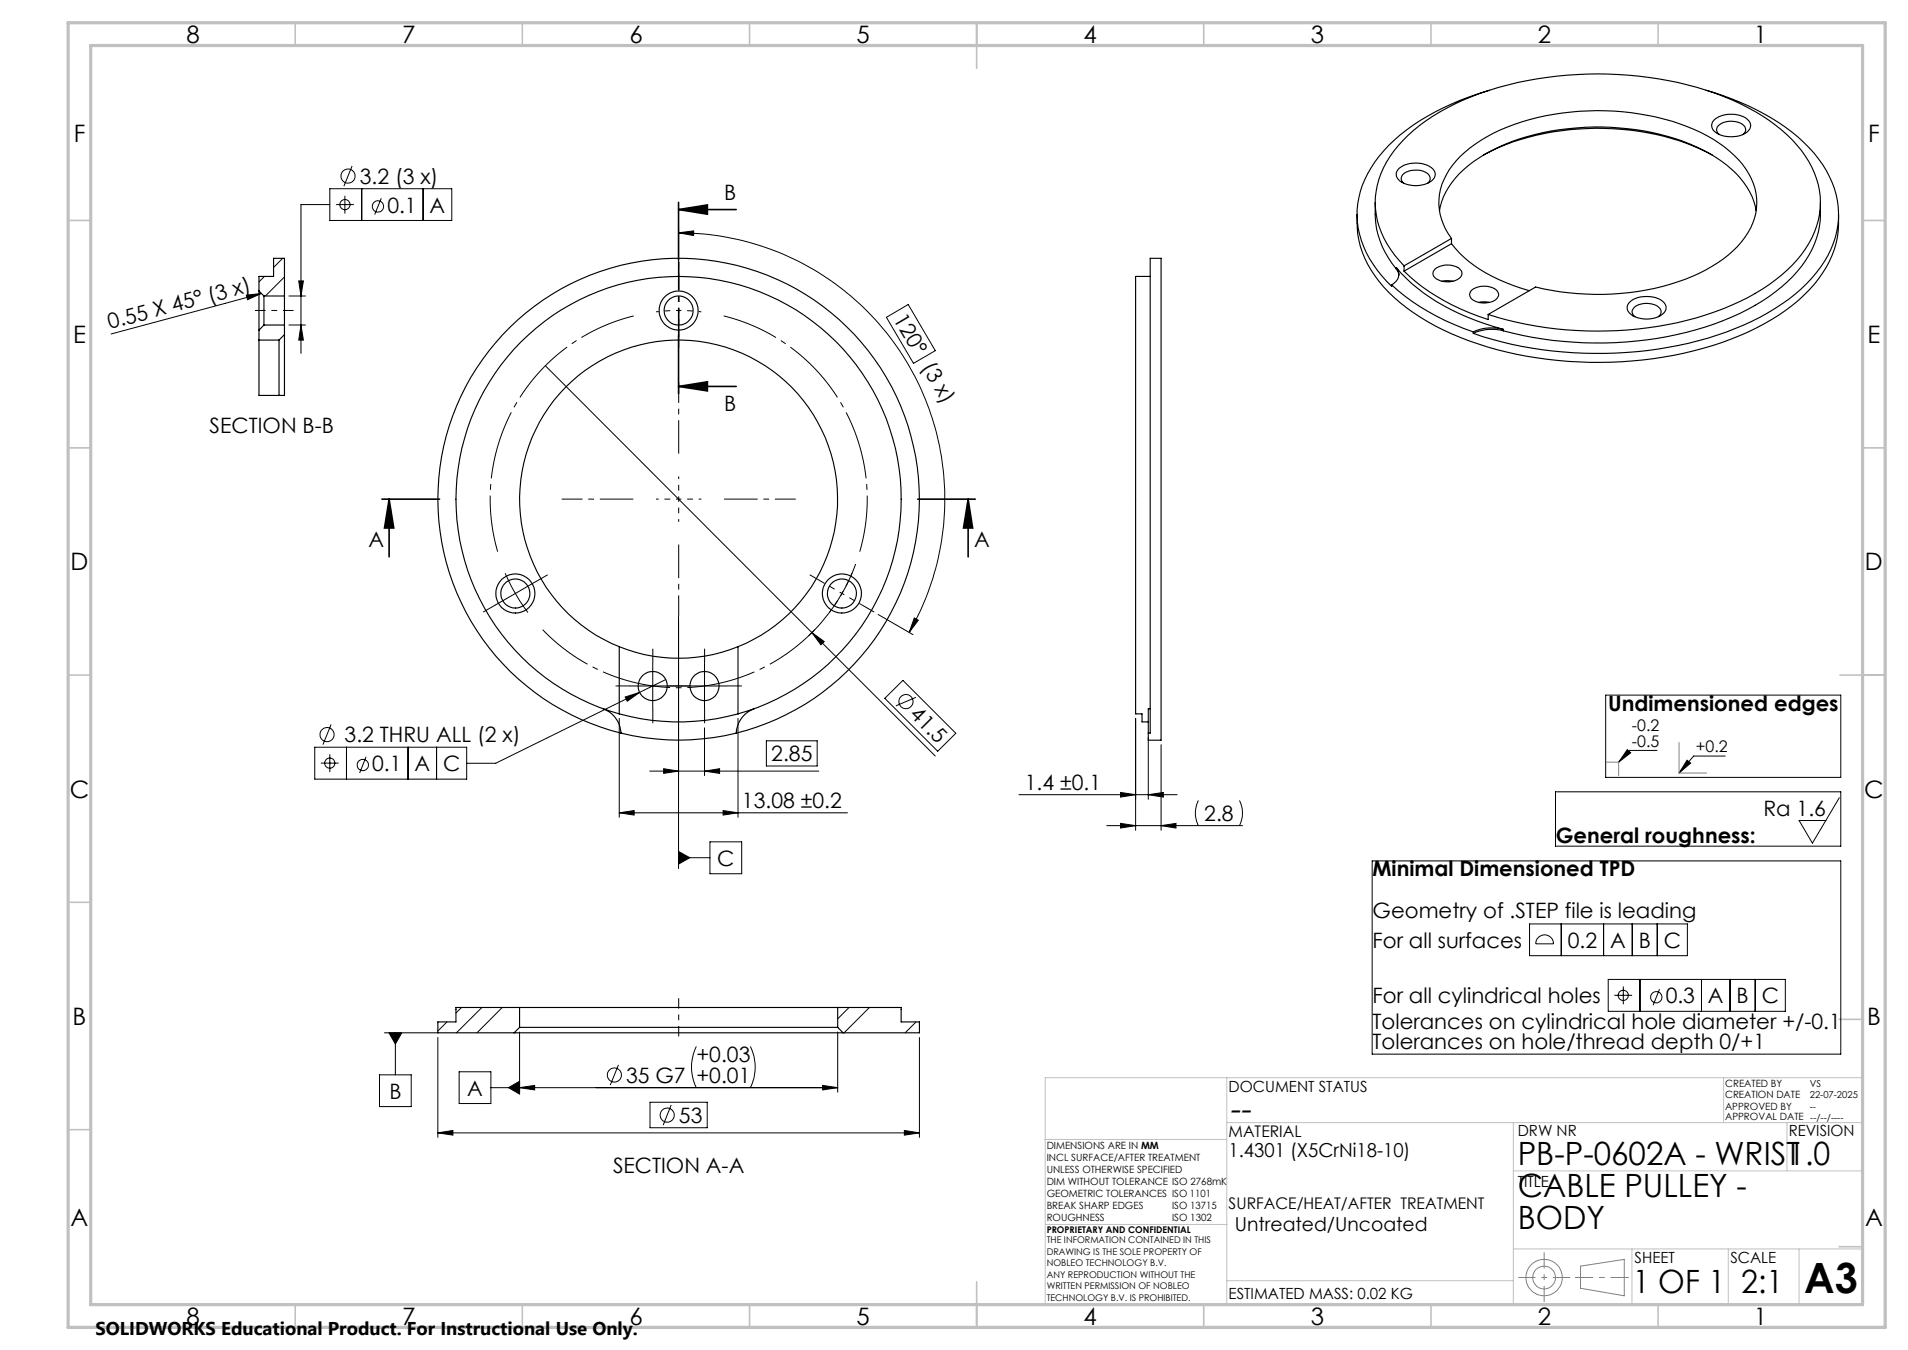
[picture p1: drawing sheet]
<svg xmlns="http://www.w3.org/2000/svg" width="420mm" height="297mm" viewBox="0 0 420 297" stroke-linecap="round" stroke-linejoin="round" font-family="sans-serif">
<g fill="none" stroke="#000" stroke-width=".22">
<path d="M77.5 36.5l-1.8 4.5M62.2 56.8l-2 2M72.6 41.5h26.8v7h-26.8zM72.6 45h-6.3v32.7M74 45h3.9M75.9 43.1v3.9M79.6 41.5v7M83.9 43.6l-1.4 3.6M93.1 41.5v7M149.4 51.2l3.3-.4v1zM149.4 51.2a58.6 58.6 0 0 1 50.7 87.9M149.4 50.2v8.9"/>
<path d="M54.2 64.9l3.4-.3-3.1 1.3zM57.6 64.6l-33.2 8.9M58.2 60.8l-1.2 1.2M62.6 60.9l-4.2 4.2M63.6 71.5h3.6M63.6 65.1h3.6M65.8 61.8h1l-.5 3.3zM66.3 71.5l.5 3.3h-1zM195.1 69.8l4.8-2.8 6 10.1-4.8 2.8zM120.1 80.5l58.6 58.7M111.2 126.1l2.3 4.5M113.5 130.6l2.7 4.2"/>
<path d="M113.5 130.6l-4.4 2.5M117.8 128.1l-4.3 2.5M149.4 135.6v55.5M178.7 139.2l2.7 1.9-.7 .7zM178.7 139.2l27.2 27.1M188.3 124.1a40.7 40.7 0 0 1-10.3 15.8M193.3 135.2l7.7 4.4M201.3 136l.8 .5-2 2.6zM72.9 159.4l-1.8 4.4M136.3 158v21.8M137.6 153.3l3.2-1-2.7 2zM138.7 150.9h10"/>
<path d="M140.8 152.3l-31.7 15.6h-6.3M143.7 145.9v10M146.5 149.5l-5.7 2.8M150.1 150.9h10M155.1 145.9v10M162.5 158v21.8M194.8 153.6l4-3.9 11.6 11.6-4 4zM201.6 153.4l-4.4 1.9M250 158v24.7M353.4 152.9h51.8v18.1h-51.8zM69.3 164.4h33.4v7h-33.4zM70.6 167.9h3.9"/>
<path d="M72.6 165.9v4M76.3 164.4v7M80.6 166.5l-1.4 3.6M89.8 164.4v7M96.1 164.4v7M136.3 178.8l3.3-.5v1zM136.3 178.8h50.2M143 169.6h37.2M146.1 169.1l3.3 .5-3.3 .5zM155.1 169.6l3.3-.5v1zM155.1 160.1v10.5M159.2 178.3l3.3 .5-3.3 .5z"/>
<path d="M168.7 163h11.2v5.5h-11.2zM224.3 174.8h34.8M246.7 174.3l3.3 .5-3.3 .6zM252.8 174.8l3.3-.5v1.1zM252.8 162.3v13.6M255.6 163.8v18.9M263.8 176.1a6.1 6.1 0 0 0 0 5.5M272.8 176.1a6.1 6.1 0 0 1 0 5.5M342.4 174.2h62.8v12h-62.8zM358.2 164.9l.8 .7-2.7 2.1zM364.8 165.1h-6l-2.5 2.6M371.4 167.2l.7 .7-2.5 2.2z"/>
<path d="M379.8 166.3h-7l-3.2 3.8M404.9 175.5l-5.9 10-3-5h5.9M149.4 187.3l2.4 1.4-2.4 1.4zM149.4 188.7h6.9M156.3 185.2h7v7h-7zM243.6 181.6h29.9M246.7 181.1l3.3 .5-3.3 .6zM255.6 181.6l3.3-.5v1.1zM302 189.4h103.2v42.5h-103.2zM336.7 203.3h34.7v7h-34.7zM338.7 206.2a1.99 1.99 0 0 1 2.1-.3 1.99 1.99 0 0 1 1.2 1.7h-3.9a1.92 1.92 0 0 1 .6-1.4zM343.7 203.3v7"/>
<path d="M353 203.3v7M354 215.5h39v7h-39zM355.4 219h3.9M357.3 217v3.9M359.3 203.3v7M361 215.5v7M364.8 203.3v7M365.3 217.6l-1.4 3.6M374.5 215.5v7M380.8 215.5v7M386.4 215.5v7M83.5 236.5h7v6.9h-7z"/>
<path d="M84.6 227.2h11.8M85.6 227.2h2.8l-1.4 2.5zM87 227.2v9.3M96.4 228.2v22M98.4 224.8l-2 2M101.1 235.8h7v7h-7zM101.6 221.6l-1.2 1.2M106.1 221.6l-5.6 5.6M108.1 239.3h76.3M110.6 221.6l-5.6 5.6M111.9 239.3l2.5-1.4v2.8zM114.4 239.3l3.3-.5v1z"/>
<path d="M114.4 227v13.3M136.1 234.3l-1.8 4.4M153.3 230.2a10.2 10.2 0 0 0 0 9.1M165.2 230.2a10.2 10.2 0 0 1 0 9.1M181.1 238.8l3.3 .5-3.3 .5zM184.4 227v13.3M186.9 221.6l-2.5 2.6M191.4 221.6l-5.6 5.6M201.6 224.8l-2.4 2.4M202.4 228.2v22M96.4 249.2l3.3-.5v1zM96.4 249.2h106"/>
<path d="M143.1 242.5h12.6v5.6h-12.6zM147.7 243.1l-1.7 4.4M199.1 248.7l3.3 .5-3.3 .5z"/>
<circle cx="76.6" cy="38.7" r="1.56"/>
<circle cx="75.9" cy="45" r="1.12"/>
<circle cx="83.2" cy="45.4" r="1.26"/>
<circle cx="199.4" cy="154.3" r="1.56"/>
<circle cx="72" cy="161.6" r="1.56"/>
<circle cx="72.6" cy="167.9" r="1.12"/>
<circle cx="79.9" cy="168.3" r="1.24"/>
<circle cx="357.3" cy="219" r="1.13"/>
<circle cx="364.6" cy="219.4" r="1.24"/>
<circle cx="135.2" cy="236.5" r="1.56"/>
<circle cx="146.9" cy="245.3" r="1.56"/>
</g>
<g fill="none" stroke="#808080" stroke-width=".22">
<path d="M353.6 167.7h2.7v2.9M369.6 163.4v6.7h6.1M347.9 278.5l9.6-1.4v8l-9.6-1.7z"/>
<circle cx="339.9" cy="281" r="2.51"/>
<circle cx="339.9" cy="281.1" r="4"/>
</g>
<path d="M334.2 281h11.4" fill="none" stroke="#808080" stroke-width=".22" stroke-dasharray="15.2 1.3 1.3 1.3" stroke-dashoffset="11.4" stroke-linecap="butt"/>
<path d="M339.9 275.5v10.9" fill="none" stroke="#808080" stroke-width=".22" stroke-dasharray="15.2 1.3 1.3 1.3" stroke-dashoffset="11.7" stroke-linecap="butt"/>
<path d="M346.7 281h11.8" fill="none" stroke="#808080" stroke-width=".22" stroke-dasharray="15.2 1.3 1.3 1.3" stroke-dashoffset="11.2" stroke-linecap="butt"/>
<g fill="none" stroke="#c0c0c0" stroke-width=".22">
<path d="M270.1 237.1v49.9M379.4 237.1v9.9M410.1 237.1h-180v49.9M230 250.7h40M270.1 247h140M333.1 257.6h77M333.1 247v40M393.3 247v10.6M230.2 269.4h39.9M333.1 274.8h77M359.2 274.8v12.2M380.4 274.8v12.2"/>
<path d="M396 274.8v12.2M270.1 281.8h63"/>
</g>
<g fill="none" stroke="#c0c0c0" stroke-width=".35">
<path d="M65 5v5M115 5v5M165 5v5M215 5v10M265 5v5M315 5v5M365 5v5M15 48.5h5M410 48.5h5M15 98.5h5M410 98.5h5M15 148.5h5"/>
<path d="M405 148.5h10M15 198.5h5M404.8 224.3h5M15 248.5h5M404.8 274.3h5M65 287v5M115 287v5M165 287v5M215 282v10M265 287v5M315 287v5M365 287v5"/>
</g>
<path d="M15 5h400v287h-400zM20 10h390v277h-390z" fill="none" stroke="#c0c0c0" stroke-width=".7"/>
<g fill="#000">
<path d="M54.2 64.9l3.4-.3-3.1 1.3zM178.7 139.2l2.7 1.9-.7 .7z"/>
<path d="M149.4 46.1l6.3-1v2zM149.4 85l6.3-1v2z"/>
<path d="M213.1 109.8l1 6.4h-2zM85.7 109.8l1 6.4h-2.1z"/>
<path d="M201.3 136l.8 .5-2 2.6zM149.4 51.2l3.3-.4v1z"/>
<path d="M137.6 153.3l.5 1 2.7-2zM149.4 187.3l2.4 1.4-2.4 1.4zM246.7 181.1l3.3 .5-3.3 .6zM255.6 181.6l3.3-.5v1.1zM111.9 239.3l2.5-1.4v2.8zM85.6 227.2l1.4 2.5 1.4-2.5zM66.3 71.5l.5 3.3h-1zM65.8 61.8h1l-.5 3.3z"/>
<path d="M136.3 178.8l3.3-.5v1zM159.2 178.3l3.3 .5-3.3 .5z"/>
<path d="M155.1 169.6l3.3-.5v1zM146.1 169.1l3.3 .5-3.3 .5z"/>
<path d="M252.8 174.8l3.3-.5v1.1zM246.7 174.3l3.3 .5-3.3 .6z"/>
<path d="M371.4 167.2l.7 .7-2.5 2.2zM358.2 164.9l.8 .7-2.7 2.1z"/>
<path d="M181.1 238.8l3.3 .5-3.3 .5zM114.4 239.3l3.3-.5v1z"/>
<path d="M199.1 248.7l3.3 .5-3.3 .5zM96.4 249.2l3.3-.5v1z"/>
</g>
<g fill="none" stroke="#000" stroke-width=".25">
<path d="M327.9 19.9a52 52 0 0 0-22.2 12.1 21.5 21.5 0 0 0-6.9 16.9 22.6 22.6 0 0 0 7.6 14.1v-.3M375.6 19.9a52.8 52.8 0 0 1 21.5 11.5 22.1 22.1 0 0 1 7.6 16.8 22 22 0 0 1-7 14.2 49.7 49.7 0 0 1-19.7 11.3 87.6 87.6 0 0 1-53.7-.4M307.8 37.2a6.1 6.1 0 0 1 7.7 0 1.79 1.79 0 0 1-.8 2.9 6.2 6.2 0 0 1-6.9-.6 1.62 1.62 0 0 1 0-2.3zM326.6 34.1a53.6 53.6 0 0 1 28.5-5.8 51.2 51.2 0 0 1 21.8 5.8M377.2 26.5a6.1 6.1 0 0 1 7.7 0 1.79 1.79 0 0 1-.8 2.9 6.4 6.4 0 0 1-6.9-.7 1.62 1.62 0 0 1 0-2.2zM378.5 29.6a1.34 1.34 0 0 1-.6-1.4 1.34 1.34 0 0 1 1-1 4.6 4.6 0 0 1 5.2 .7 1.25 1.25 0 0 1-.5 1.7M253.2 56.8h2.4v106h-2.8v-1.5h.4zM298.7 47.2a21.2 21.2 0 0 0 5.9 15.9 47.7 47.7 0 0 0 20.8 12.6 86.2 86.2 0 0 0 57.6-1.9 41.3 41.3 0 0 0 17.3-12.5 20.3 20.3 0 0 0 4.4-14.1M302.7 44.6a19.5 19.5 0 0 0 4.7 14.6M307.4 59.2l.5 1.3M307.4 58.9a42.2 42.2 0 0 0 19.5 12.3l4 1.3M307.4 58.9a2.44 2.44 0 0 1-1 3.8"/>
<path d="M307.4 58.9v.3M309 40.4a1.37 1.37 0 0 1-.6-1.4 1.37 1.37 0 0 1 1.1-1.1 4.4 4.4 0 0 1 5.1 .8 1.22 1.22 0 0 1-.4 1.7M309.1 58.5a19.3 19.3 0 0 1-6.2-16.5 22 22 0 0 1 8.4-13.4 54.7 54.7 0 0 1 24.9-10.9 79.7 79.7 0 0 1 45 4.3 37 37 0 0 1 16.2 12.4 17.6 17.6 0 0 1-.8 21.6 39.9 39.9 0 0 1-17.2 11.9 80.6 80.6 0 0 1-51.8 1.3M309.1 59.7a45.8 45.8 0 0 0 18.5 10.6v-1.1M309.1 58.5v1.2M315.9 59.2a4.5 4.5 0 0 1 5.6 .2 1.32 1.32 0 0 1-.7 2.1 4.6 4.6 0 0 1-5.2-.7 1.23 1.23 0 0 1 .3-1.6zM316.9 46.4a17.8 17.8 0 0 1 8.8-11.7 48.4 48.4 0 0 1 25.1-6.8 50.1 50.1 0 0 1 27 6.8 17.9 17.9 0 0 1 8.8 11.7M319.5 52.5a12.6 12.6 0 0 1 .2-16.1 30.9 30.9 0 0 1 15.3-9.6 57.1 57.1 0 0 1 37.9 1.7 25.3 25.3 0 0 1 12 9.7 12.6 12.6 0 0 1-1.6 15 32.2 32.2 0 0 1-15.7 9.3 57.9 57.9 0 0 1-29.6 .6l-10.4 6.1M319.5 53.6a28.4 28.4 0 0 0 13.5 9.2l3.7 1.2M319.5 52.5l-10.4 6M319.5 52.5v1.1M319.5 53.6l-10.4 6.1"/>
<path d="M400.7 44.6a20.5 20.5 0 0 1-7.3 17.5 51.7 51.7 0 0 1-24.4 11.5 82.3 82.3 0 0 1-38.1-.8M57 64v8.6M57 64v-3.2h3.2v-4h2.4v8.3M57 64l1.1 1.1M57 72.6v2.2M57 74.8h4.4M58.1 65.1v6.4M58.1 65.1h4.5M58.1 71.5h4.5M58.1 71.5l-1.1 1.1M61.4 74.8v12.2M62.6 65.1v6.4"/>
<path d="M62.6 73.6v13.4h-5.6v-12.2M62.6 71.5v2.1M62.6 73.6l-1.2 1.2M253.2 60.8h-3.2v96.3h1.4v1.7h1.4M306.4 62.7a50.4 50.4 0 0 0 17.9 10.3M317.4 61.9l1.2-.2 1.2 .2M324 63.8a4.5 4.5 0 0 1 5.6 .3 1.54 1.54 0 0 1-1.2 2.3 4.3 4.3 0 0 1-4.7-1 1.19 1.19 0 0 1 .3-1.6zM324.3 73v.3M325.5 66.5l1.1-.1 1.3 .1M330.9 72.8a9.7 9.7 0 0 0-6.6 .5M330.9 72.5a9.7 9.7 0 0 0-6.6 .5M330.9 72.5v.3"/>
<path d="M358.6 66.6a6.1 6.1 0 0 1 7.7 0 1.79 1.79 0 0 1-.8 2.9 6.2 6.2 0 0 1-6.9-.7 1.62 1.62 0 0 1 0-2.2zM359.9 69.7a1.34 1.34 0 0 1-.6-1.4 1.34 1.34 0 0 1 1-1.1 4.5 4.5 0 0 1 5.2 .8 1.28 1.28 0 0 1-.4 1.7M132.8 155.9a6 6 0 0 1 3.9 5.4M136.3 142.3a35 35 0 0 1-14.8-53.7 35 35 0 0 1 55.7 0 35 35 0 0 1-14.7 53.7M136.3 157.1a49 49 0 0 1-27-75.5 49 49 0 0 1 80.2 0 49 49 0 0 1-27 75.5M136.3 142.3a34.9 34.9 0 0 0 26.2 0M136.3 157.1a48.9 48.9 0 0 0 26.2 0M136.3 142.3v14.8M162.5 142.3v14.8M166 155.9a6 6 0 0 0-3.9 5.4M253.2 155.9h-.4v5.4M136.7 161.3a52.6 52.6 0 0 0 25.4 0"/>
<path d="M136.7 161.3a53 53 0 0 1-30.9-81.6 53 53 0 0 1 87.2 0 53 53 0 0 1-30.9 81.6M113.2 227.2h72.4M114.4 226h70M114.4 221.6h70M114.4 221.6h-14v3.2h-4v2.4h16.8M114.4 221.6v4.4M114.4 226l-1.2 1.2M184.4 221.6h14v3.2h4v2.4h-16.8M184.4 226l1.2 1.2M184.4 221.6v4.4"/>
<circle cx="149.4" cy="68.3" r="4.3"/>
<circle cx="149.4" cy="68.3" r="3.2"/>
<circle cx="113.4" cy="130.6" r="3.2"/>
<circle cx="113.4" cy="130.6" r="4.3"/>
<circle cx="185.3" cy="130.6" r="3.2"/>
<circle cx="185.3" cy="130.6" r="4.3"/>
<circle cx="143.7" cy="150.9" r="3.2"/>
<circle cx="155.1" cy="150.9" r="3.2"/>
</g>
<path d="M149.4 68.3l-5 .3M149.4 68.3l5 .3M149.4 68.3v-5M149.4 68.3v5M149.4 109.8v-5M149.4 109.8h-5M149.4 109.8v5M149.4 109.8h5M185.3 130.6l2.3-4.5M185.3 130.6l-2.7 4.1M185.3 130.6l4.4 2.5M185.3 130.6l-4.3-2.5" fill="none" stroke="#000" stroke-width=".22" stroke-dasharray="15.2 1.3 1.3 1.3" stroke-dashoffset="14.6" stroke-linecap="butt"/>
<path d="M139.5 69.5a41.5 41.5 0 0 0-30 51.9M119.4 138.5a41.5 41.5 0 0 0 59.9 0M189.3 121.4a41.5 41.5 0 0 0-30-51.9" fill="none" stroke="#000" stroke-width=".22" stroke-dasharray="15.2 1.3 1.3 1.3" stroke-dashoffset="2.7" stroke-linecap="butt"/>
<path d="M149.4 46.1l6.3-1v2zM149.4 46.1h12.7M149.4 44.5v12.7M149.4 73.9v12.7M149.4 85l6.3-1v2zM149.4 85h12.7M84.1 109.8h12.7M85.7 109.8l1 6.4h-2.1zM85.7 109.8v12.7M202 109.8h12.7M213.1 109.8l1 6.4h-2zM213.1 109.8v12.7" fill="none" stroke="#000" stroke-width=".35"/>
<path d="M56.1 68.3h8.5M149.4 219.6v8.4" fill="none" stroke="#000" stroke-width=".22" stroke-dasharray="15.2 1.3 1.3 1.3" stroke-dashoffset="12.9" stroke-linecap="butt"/>
<g fill="none" stroke="#000" stroke-width=".22" stroke-dasharray="15.2 1.3 1.3 1.3" stroke-linecap="butt">
<path d="M149.4 63.3v-3.2M149.4 73.3v3.2M109.1 133.1l-2.7 1.6M117.8 128.1l2.8-1.6M181 128.1l-2.8-1.6M189.7 133.1l2.7 1.6M138.7 150.9h-3.2M143.7 145.9v-3.2M143.7 155.9v3.2M148.7 150.9h3.2M150.1 150.9h-3.2M155.1 145.9v-3.2"/>
<path d="M155.1 155.9v3.2M160.1 150.9h3.2"/>
</g>
<path d="M149.4 99.8v-15.7M139.4 109.8h-15.8M149.4 119.8v15.8M159.4 109.8h15.7" fill="none" stroke="#000" stroke-width=".22" stroke-dasharray="15.2 1.3 1.3 1.3" stroke-dashoffset="7.9" stroke-linecap="butt"/>
<path d="M149.4 74.8v-18" fill="none" stroke="#000" stroke-width=".35" stroke-dasharray="6.3 1.3 1.3 1.3" stroke-dashoffset="-.7" stroke-linecap="butt"/>
<text font-size="9.2" x="397.2" y="284.5">A3</text>
<text font-size="7.3" x="270.4" y="246.3">--</text>
<g font-size="7.1">
<text x="334.1" y="256.2">PB-P-0602A - WRIST1.0</text>
<text x="334.1" y="263.3">CABLE PULLEY -</text>
<text x="334.1" y="270.3">BODY</text>
<text x="359.4" y="284.5">1 OF 1</text>
<text x="383.3" y="284.5">2:1</text>
</g>
<g font-size="5.3">
<text x="41" y="9.5">8</text>
<text x="88.5" y="9.5">7</text>
<text x="138.5" y="9.5">6</text>
<text x="188.5" y="9.5">5</text>
<text x="238.5" y="9.5">4</text>
<text x="288.5" y="9.5">3</text>
<text x="338.5" y="9.5">2</text>
<text x="386" y="9.5">1</text>
<text x="16.2" y="31.3">F</text>
<text x="411.2" y="31.3">F</text>
<text x="16.1" y="75.5">E</text>
<text x="411.1" y="75.5">E</text>
<text x="15.5" y="125.5">D</text>
<text x="410.5" y="125.5">D</text>
<text x="15.4" y="175.5">C</text>
<text x="410.4" y="175.5">C</text>
<text x="16" y="225.5">B</text>
<text x="411" y="225.5">B</text>
<text x="15.5" y="269.8">A</text>
<text x="410.5" y="269.8">A</text>
<text x="41" y="291.5">8</text>
<text x="88.5" y="291.5">7</text>
<text x="138.5" y="291.5">6</text>
<text x="188.5" y="291.5">5</text>
<text x="238.5" y="291.5">4</text>
<text x="288.5" y="291.5">3</text>
<text x="338.5" y="291.5">2</text>
<text x="386" y="291.5">1</text>
</g>
<g font-size="4.7">
<text x="79.2" y="40.4">3.2 (3 x)</text>
<text x="85.3" y="46.8">0.1</text>
<text x="94.6" y="46.8">A</text>
<text x="159.4" y="43.9">B</text>
<text x="196.6" y="70.2" transform="rotate(60 196.6 70.2)">120° (3 x)</text>
<text x="24.2" y="72.5" transform="rotate(-15 24.2 72.5)">0.55 X 45° (3 x)</text>
<text x="46.1" y="95.3">SECTION B-B</text>
<text x="159.4" y="90.3">B</text>
<text x="81.1" y="120.4">A</text>
<text x="214.4" y="120.4">A</text>
<text x="200" y="157.4" transform="rotate(45 200 157.4)">41.5</text>
<text x="354" y="156.4">Undimensioned edges</text>
<text x="75.9" y="163.3">3.2 THRU ALL (2 x)</text>
<text x="169.8" y="167.5">2.85</text>
<text x="81.9" y="169.6">0.1</text>
<text x="91.2" y="169.6">A</text>
<text x="97.5" y="169.6">C</text>
<text x="225.6" y="173.8">1.4 ±0.1</text>
<text x="163.3" y="177.8">13.08 ±0.2</text>
<text x="388.2" y="179.5">Ra 1.6</text>
<text x="265.1" y="180.6">2.8</text>
<text x="342.5" y="185.5">General roughness:</text>
<text x="157.9" y="190.5">C</text>
<text x="302.1" y="192.8">Minimal Dimensioned TPD</text>
<text x="302.1" y="201.9">Geometry of .STEP file is leading</text>
<text x="302.1" y="208.5">For all surfaces</text>
<text x="345.1" y="208.5">0.2</text>
<text x="354.4" y="208.5">A</text>
<text x="360.7" y="208.5">B</text>
<text x="366.3" y="208.5">C</text>
<text x="302.1" y="220.7">For all cylindrical holes</text>
<text x="366.7" y="220.7">0.3</text>
<text x="376" y="220.7">A</text>
<text x="382.3" y="220.7">B</text>
<text x="387.8" y="220.7">C</text>
<text x="302.1" y="226.3">Tolerances on cylindrical hole diameter +/-0.1</text>
<text x="153.3" y="233.7">+0.03</text>
<text x="302.1" y="230.9">Tolerances on hole/thread depth 0/+1</text>
<text x="137.8" y="238.2">35 G7 +0.01</text>
<text x="85.7" y="241.7">B</text>
<text x="102.9" y="241">A</text>
<text x="149.5" y="247">53</text>
<text x="134.9" y="258.2">SECTION A-A</text>
</g>
<g font-size="4.2">
<text x="270.4" y="254.6">1.4301 (X5CrNi18-10)</text>
<text x="271.8" y="270.8">Untreated/Uncoated</text>
</g>
<text font-size="4.1" x="21" y="293.7">SOLIDWORKS Educational Product. For Instructional Use Only.</text>
<g font-size="3.5">
<text x="359.2" y="160.9">-0.2</text>
<text x="359.2" y="164.3">-0.5</text>
<text x="373.3" y="165.5">+0.2</text>
<text x="270.4" y="250.1">MATERIAL</text>
<text x="270.4" y="266">SURFACE/HEAT/AFTER TREATMENT</text>
</g>
<g font-size="3.4">
<text x="270.4" y="240.2">DOCUMENT STATUS</text>
<text x="334.1" y="250">DRW NR</text>
<text x="393.7" y="250">REVISION</text>
<text x="334.1" y="261.1">TITLE</text>
<text x="359.8" y="277.9">SHEET</text>
<text x="380.9" y="277.9">SCALE</text>
<text x="270.4" y="285.7">ESTIMATED MASS: 0.02 KG</text>
</g>
<g font-size="2.2">
<text x="379.7" y="239.1">CREATED BY</text>
<text x="379.7" y="244.2">APPROVED BY</text>
<text x="379.7" y="241.6">CREATION DATE</text>
<text x="379.7" y="246.5">APPROVAL DATE --/--/----</text>
<text x="230.4" y="252.7">DIMENSIONS ARE IN MM</text>
<text x="230.4" y="255.4">INCL SURFACE/AFTER TREATMENT</text>
<text x="230.4" y="258">UNLESS OTHERWISE SPECIFIED</text>
<text x="230.4" y="260.7">DIM WITHOUT TOLERANCE ISO 2768mK</text>
<text x="230.4" y="263.3">GEOMETRIC TOLERANCES ISO 1101</text>
<text x="230.4" y="266">BREAK SHARP EDGES</text>
<text x="230.4" y="268.6">ROUGHNESS</text>
<text x="258" y="266">ISO 13715</text>
<text x="258" y="268.7">ISO 1302</text>
</g>
<g font-size="2.1">
<text x="398.4" y="239.1">VS</text>
<text x="398.4" y="244.2">--</text>
<text x="398.4" y="241.7">22-07-2025</text>
</g>
<g font-size="2">
<text x="230.4" y="271.3">PROPRIETARY AND CONFIDENTIAL</text>
<text x="230.4" y="273.5">THE INFORMATION CONTAINED IN THIS</text>
<text x="230.4" y="276.1">DRAWING IS THE SOLE PROPERTY OF</text>
<text x="230.4" y="278.6">NOBLEO TECHNOLOGY B.V.</text>
<text x="230.4" y="281.1">ANY REPRODUCTION WITHOUT THE</text>
<text x="230.4" y="283.6">WRITTEN PERMISSION OF NOBLEO</text>
<text x="230.4" y="286.2">TECHNOLOGY B.V. IS PROHIBITED.</text>
</g>
</svg>
